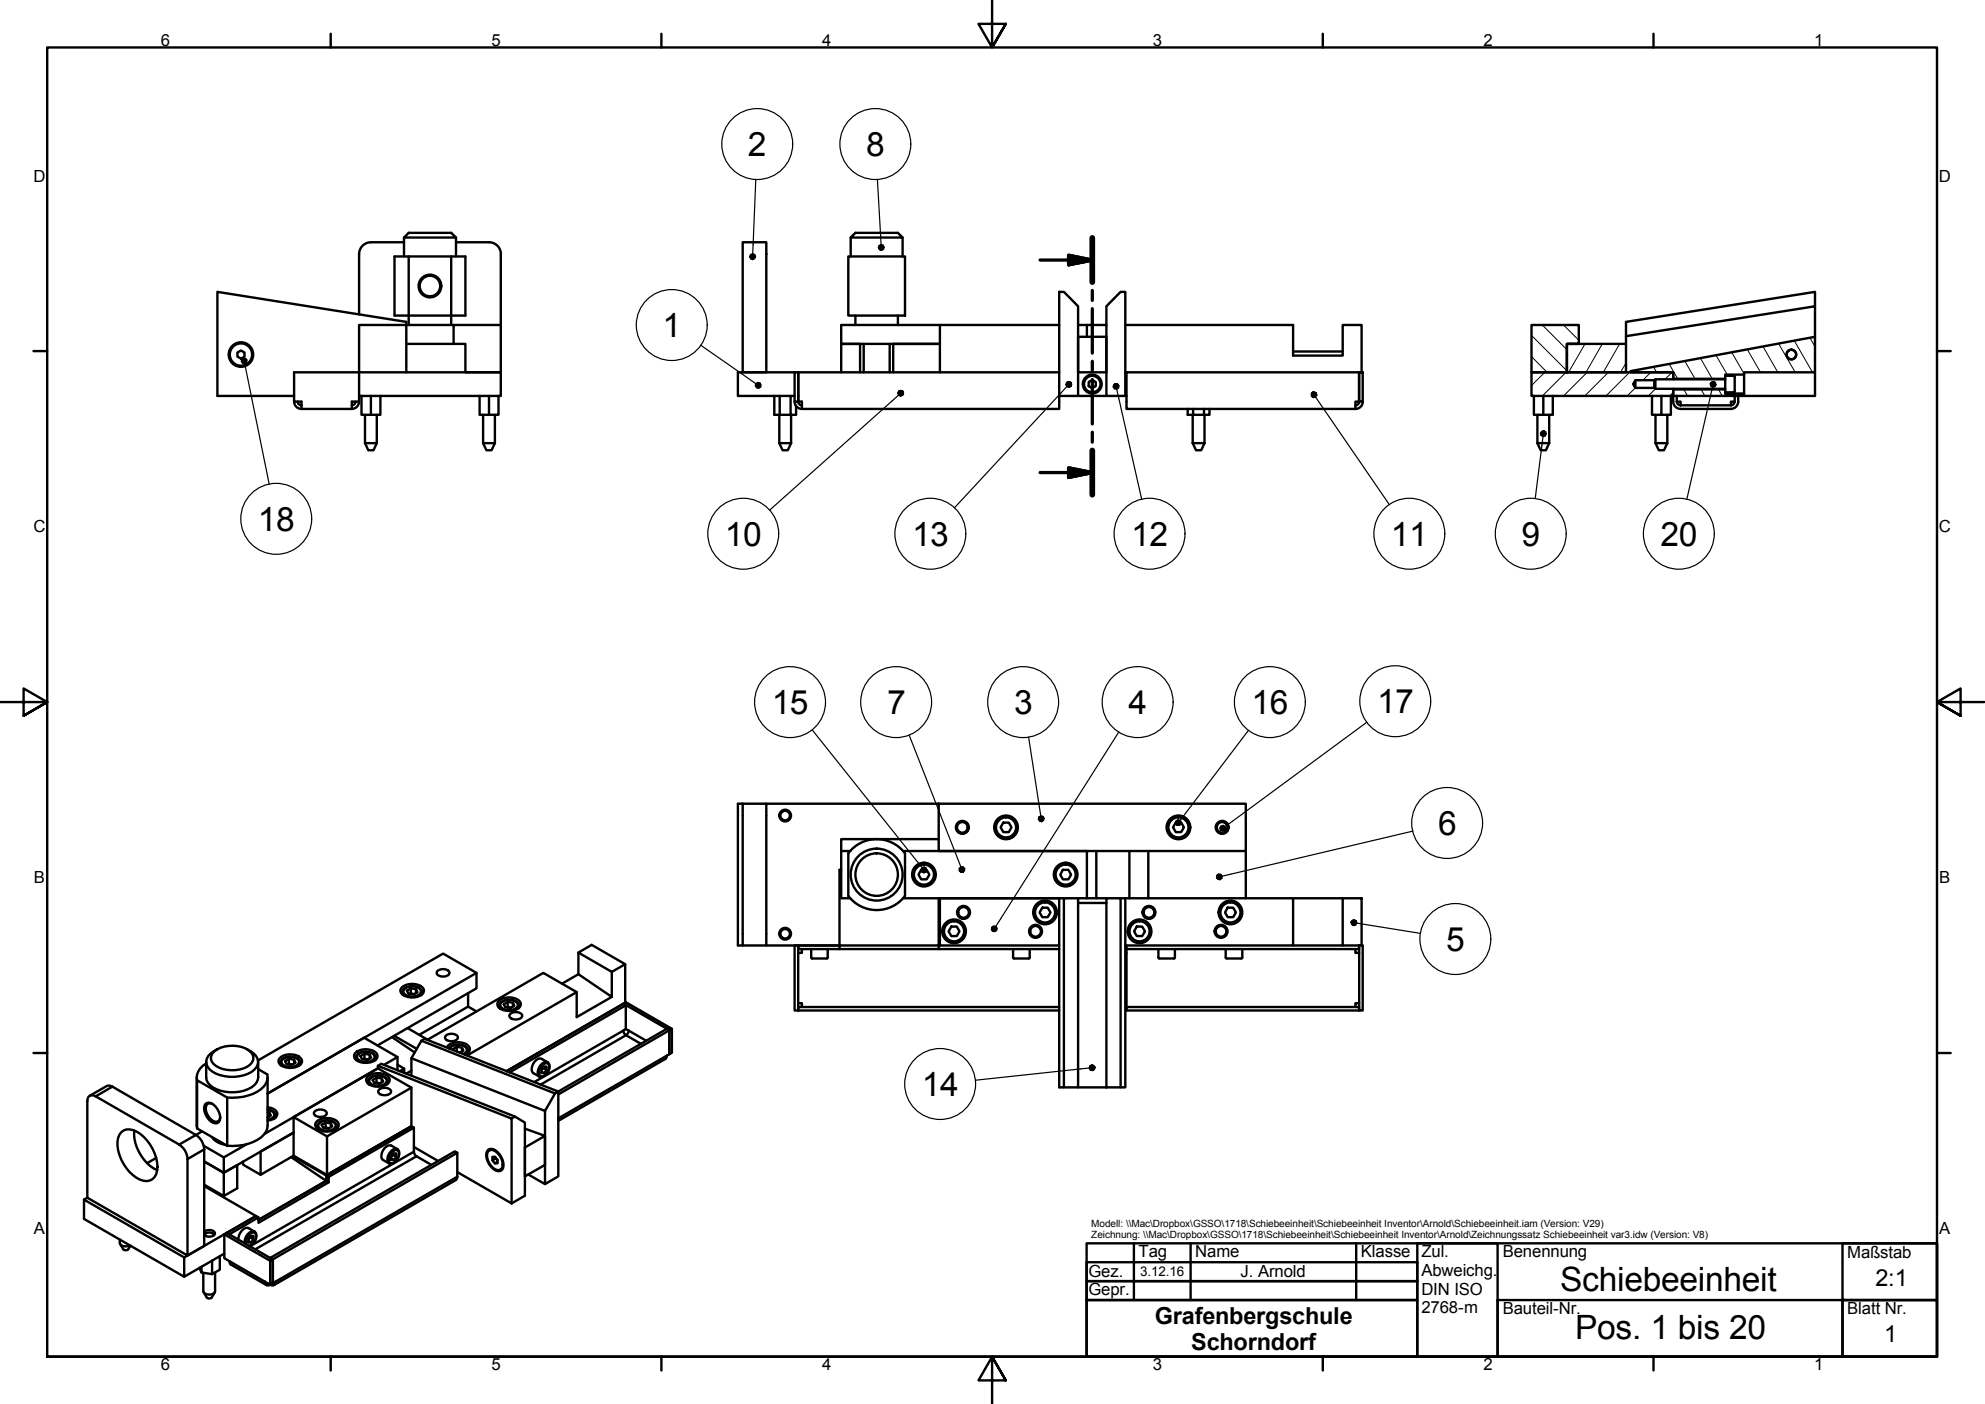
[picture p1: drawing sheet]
<svg xmlns="http://www.w3.org/2000/svg" width="420mm" height="297mm" viewBox="0 0 420 297" stroke-linecap="round" stroke-linejoin="round" font-family="sans-serif">
<!-- layer: Schraffur -->
<g fill="none" stroke="#000" stroke-width=".21">
<path d="M324.2 75.4l3.3 3.4M324.2 71l7.5 7.5M326.5 68.8l5.2 5.2M327 78.8l-2.8 2.8M330.9 68.8l3.3 3.2M331.5 78.8l-5 5M331.8 72.8l-.1 .2M335.5 72.8l-3.5 6M336 78.8l-5 5M339.2 72.8l-3.5 6M340.4 78.8l-5 5M342.8 72.8l-3.4 6"/>
<path d="M344.2 76.8l-1.2 2M344.9 78.8l-5 5M346.7 78.2l.3 .6M349.4 78.8l-1.7 1.6M350 77.6l.6 1.2M353.3 77l1.8 3.1M353.9 78.8l-1.5 1.4M356.6 76.4l2.2 3.7M359.9 75.8l2.5 4.3M363.2 75.1l2.4 4.2M366.5 74.5l2.7 4.6M369.8 73.9l2.8 4.9"/>
<path d="M373.2 73.3l3.1 5.5M376.5 72.7l3.5 6.1M379.8 72.1l3.8 6.7M383.1 71.5l1.1 1.8M346.2 82l-1.8 1.8M350.4 82.3l-1.5 1.5M354.2 83l-.8 .8M356.4 82.4l.8 1.4M360.1 82.4l.8 1.4M363.7 82.4l.8 1.4M367.9 83.3l.3 .5"/>
</g>
<!-- layer: Sichtbare Kanten(DIN) -->
<g fill="none" stroke="#000" stroke-width=".51">
<path d="M85.5 50.3v4M85.5 51.3h-7a2.51 2.51 0 0 0-2.5 2.5v12.7M85.5 50.3l1-1h9l1 1zM86.5 54.3h-3v12.5h3v2M86.5 54.3h9v12.5h-9zM95.5 54.3h3v12.5h-3M96.5 51.3h7a2.51 2.51 0 0 1 2.5 2.5M96.5 50.3v4M106 53.7v15.1M157.2 51.3h5v27.5h-5zM179.6 54.3h12v12.5h-12zM180.1 50.3l1-1h9l1 1z"/>
<path d="M180.1 50.3v4M191.1 50.3v4M50.2 74.6l.8-.4 .8 .4v.8l-.8 .5-.8-.5zM76 68.8h10v10h-10zM86 68.8v-.7l-40-6.3v22h16.3M86 68.8h10M86 72.8h10M86 78.8h20v5h-30M95.5 66.8v2M96 68.8h10v10h-7.5v-6h-2.5zM168.2 78.8h-12v5h12M168.2 78.8h.8v6.2h-.8z"/>
<path d="M169 78.8h55.2M169 78.8v6.2h.7v1.5M178.1 78.8v-6h4v6M181.1 66.8v2M182.8 72.8v6M188.3 72.8v6M190.1 66.8v2M198.9 68.8h-20.8v4h20.8h-9.8v6M224.2 68.8h-25.3v10M228.2 71.3h6v7.5h-6zM228.2 68.8h6M230.1 68.8v2.5"/>
<path d="M237.2 61.8h1v22h-4v-19zM238.2 68.8h35.5v6.4h10.5v-6.4h4v10M238.2 78.8h.2M273.7 74.4h10.5M287.7 78.8v6.2h-.8v1.5M287.7 78.8h-49.3v7.7h48.5M287.7 78.8h.1M287.7 78.8h.7v6.2h-.7zM324.2 68.8h10v4h-2.5v6h12.5v-6h-12.5v6h-7.5zM344.2 71.1v1.7M365.2 79.5h1.8l.2 .2-.1 3.2-1.9 .1M365.2 79.5v-.2h4v-.5h15v-7.5l-39 7.2v.3h9v1.3h11"/>
<path d="M365.2 79.5v3.5M369.2 79.3v4M384.2 64.8l-40 6.3v-3l40-6.3v9.5M384.2 78.8v5h-15M62.3 85a1.56 1.56 0 0 0 1.5 1.5M63 85a.79 .79 0 0 0 .8 .8M63.8 86.5v-1.5h-1.5v-6.2h13.7v6.2h-1.5v1.5M63.8 86.5h10.7M75.2 85a.79 .79 0 0 1-.7 .8M76 85a1.56 1.56 0 0 1-1.5 1.5M76.5 83.8v4h2M77.3 93.8l.7 1.5h1.1l.7-1.5"/>
<path d="M77.3 93.8h2.5M77.3 87.8v6M78.5 83.8v4h2v-4M79.8 87.8v6M101.5 83.8v4h2M102.3 93.8l.7 1.5h1.1l.7-1.5M102.3 93.8h2.5M102.3 87.8v6M103.5 83.8v4h2v-4M104.8 87.8v6M163.9 83.8v4h1.1M165 93.8l.7 1.5h1.1l.6-1.5"/>
<path d="M165 93.8h2.4M165 87.8v6M165 83.8v4h2.3M167.3 83.8v4h1.2v-1.9M167.4 87.8v6M168.2 85l.1 .5a1.56 1.56 0 0 0 1.4 1M169 85a.79 .79 0 0 0 .7 .8M169 83.8h.1M224.2 83.8h4v-19l-3-3h-1v24.7h-54.5M228.2 83.8h6M230.4 80.8l.8-.4 .7 .4v.9l-.7 .4-.8-.4zM238.2 83.8h.2"/>
<path d="M251.4 86.5v1.3h1.1M252.5 93.8l.7 1.5h1.1l.7-1.5M252.5 93.8h2.5M252.5 87.8v6M252.5 86.5v1.3h2.3M254.8 86.5v1.3h1.2v-1.3M255 87.8v6M287.7 85a.79 .79 0 0 1-.8 .8M288.5 85l-.1 .5a1.56 1.56 0 0 1-1.5 1M324.7 83.8v4h2v-4M325.4 93.8l.7 1.5h1.1l.7-1.5M325.4 93.8h2.5"/>
<path d="M325.4 87.8v6M327.9 87.8v6M328.7 83.8v4h-2M346.2 80.4v1.7M349.7 83.8v4h2v-4M350.2 80.4h-4l-.5 .9 .5 .8h4M350.4 80.2l-.2 .3v1.5l.2 .3M350.4 80.2v2.1M350.4 82.3h14.8M350.4 93.8l.7 1.5h1.1l.7-1.5M350.4 93.8h2.5M350.4 87.8v6"/>
<path d="M352.9 87.8v6M353.7 83.8v4h-2M354.2 80.2v-1.4h-30v5h30v-1.5M354.2 83.8a2.14 2.14 0 0 0 1 2.6l11.2 .1M354.9 85h.8v.8M354.9 85a.79 .79 0 0 0 .8 .8M354.9 83.8v1.2M365.2 80.2h-14.8M365.2 82.4h-11v1.4h15v-.5h-4v-.3M367.2 85a.79 .79 0 0 1-.8 .8M367.2 83.8v1.2h-.8v.8h-10.7M367.9 83.8a2.14 2.14 0 0 1-1 2.6l-.5 .1"/>
<path d="M157.2 170h5v30h-5zM157.2 170h-1v30h1M162.2 170h36.5M180.1 179.9a7.5 7.5 0 0 1 11.5 .6v9a7.5 7.5 0 0 1-12 0v-9zM198.7 170h65v10.1h-65zM198.7 177.5h-20.6v2.6M212.4 174h1.1l.6 1-.6 1.1h-1.1l-.6-1.1zM248.9 174h1.1l.6 1-.6 1.1h-1.1l-.6-1.1zM178.1 180.1v9.9h1.9M178.1 180.1h1.9M178.1 184h-.4v16h21v-10M191.2 180.1h38.9v9.9h-4.9v40h-1v-40h-25.3v10h25.3"/>
<path d="M191.2 190h34M195 184h1.1l.6 1-.6 1h-1.1l-.6-1zM201.4 196h1.1l.6 1-.6 1h-1.1l-.6-1zM220.6 192h1.2l.6 1-.6 1h-1.2l-.6-1zM225 184h1.1l.6 1-.6 1h-1.1l-.6-1zM228.2 190v40h-3M228.2 191h6M230.1 190h2M232.1 180.1v9.9h2.1M237.2 190h1v40h-1M238.2 190h35.5v10h-35.5M239.1 180.1v9.9"/>
<path d="M240.6 196h1.2l.6 1-.6 1h-1.2l-.5-1zM243.1 180.1v9.9M259.9 192h1.1l.6 1-.6 1h-1.1l-.6-1zM263.7 180.1v9.9M273.7 190h10.5M284.2 190h4v10h-4zM83 219.4l4.8 3.3M83.4 219.1l4.8 2.8M85 209a3.4 3.4 0 0 1 4.7 .3 1.68 1.68 0 0 1-2 1.7 2.65 2.65 0 0 1-2.9-1.3zM85.1 210.4a1.9 1.9 0 0 1 2.5-1.8 1.6 1.6 0 0 1 1.8 1.8M86.1 209.6l.9-.5 1.1 .2 .3 .6-.9 .5-1.1-.2zM86.3 217.5l4.2 2.5 24.5-14.2 7.1 4.1-23.3 13.4"/>
<path d="M87 210.1l-.2 .2M87 209.1v1M87 210.1l.7 .2M88.1 209.3v.8M92.6 205.4a1.76 1.76 0 0 1 2.6 .4 1.62 1.62 0 0 1-2.7 .2zM94.5 219a1.85 1.85 0 0 1 2.4 .3 1.28 1.28 0 0 1-1.9 .9l-.7-.4-.1-.3zM99.1 210.1v2.9l-10.3 5.9M99.1 213l1.8 1M100.9 205.8l-44.3 25.6 20.5-11.9 7 4.1-2.8 1.7M105.6 213.2a1.9 1.9 0 0 1 2.5-1.7 1.6 1.6 0 0 1 1.8 1.7M105.7 211.7a3.5 3.5 0 0 1 4.4 .2 1.17 1.17 0 0 1-1 1.8 3.3 3.3 0 0 1-3.8-.9l.1-.8zM106.6 212.5l.9-.5 1.1 .1 .3 .7-.8 .5-1.2-.2z"/>
<path d="M107.5 213l-.2 .1M107.5 212v1M107.5 213l.7 .2M108.1 214.4a1.83 1.83 0 0 1 2.4 .3 1.28 1.28 0 0 1-1.9 .9l-.7-.4v-.5zM108.6 212.1v.9M122.1 209.9v5.3l7.4-4.3M122.4 201.5l2.8-1.6 7.1 4.1-2.8 1.6zM122.4 201.5v4.6l7.1 4.8v-5.3M122.4 206.1l-3.4 2M131.9 212.4l.6 .3v5l-.6 .3 .2 .6 .4 .4 .4-.4 .2-.6-.6-.3M132 212.4l.5-.3 9.7 5.6-.5 .3zM132 212.4h.1"/>
<path d="M132.3 204v8.1l-25 14.5 7.7-4.4M132.5 212.7l-24.6 14.2M141.7 218l-23.5 13.5M141.7 218v5M142.2 217.7v5l-.5 .3M162.2 200h15.5v.8h21v-.8h.2M168.2 200v13.8h.8v-13.8M169 212.2h.7v.8M169 200v.8h8.7M169.7 200.8v.8h-.7M171.7 202.6l.2 .2M171.7 200.8v1.8"/>
<path d="M175.2 202.6l-.2 .2h-3.1M175.2 200.8v1.8M198.7 200.8h25.5M214.4 202.6l.3 .2h3.1l.2-.2M214.4 200.8v1.8M218 200.8v1.8M224.2 213h-55.2v.8h55.2M238.4 213h49.3v.8h-49.3zM238.4 200.8v12.2M245.2 202.6l.2 .2M245.2 200.8v1.8M248.7 202.6l-.2 .2h-3.1"/>
<path d="M248.7 200.8v1.8M259.4 202.6l.3 .2h3.1l.2-.2M259.4 200.8v1.8M263 200.8v1.8M273.7 200h10.5M286.9 200.8v.8h.8M287.7 200v.8h-49.3v-.8M287.7 212.2h-.8v.8M287.7 200v13.8h.7v-13.8h-.2M18.7 232.1a1.13 1.13 0 0 1 1.6-.1l17.6 10.2a3.8 3.8 0 0 1 1.8 3v20.4l-21.2-12.2v-20.4zM19 231.8l3.5-2 .8-.1 18.2 10.4M25.7 239.6a3 3 0 0 1 4 .3 9.2 9.2 0 0 1 3.6 7.8 2.37 2.37 0 0 1-3.6 1.9 8.8 8.8 0 0 1-4.7-8.9z"/>
<path d="M28.4 239.2a9 9 0 0 0 4.9 8.4M41.6 227.9l.1 10.8M41.7 228.5l6.4 3.7v10.2l-6.4-3.7zM42.8 239.4l-1.3 .7M43.5 233.6a1.2 1.2 0 0 1 1.6 .1 3.2 3.2 0 0 1 1.2 3.7 1.2 1.2 0 0 1-1.6-.1 3.2 3.2 0 0 1-1.2-3.7zM43.6 224.6v3.3a3.5 3.5 0 0 0 3.1 2.9 8.1 8.1 0 0 0 7.1-1.2l.5-.5 .4-1.2v-3.3M43.6 225a3.4 3.4 0 0 0-1.9 3.5M45 233.6a1 1 0 0 0-1.2 .1 1 1 0 0 0-.2 1.2 2.73 2.73 0 0 0 2.4 2.4l.3-.2 .3-.7M45.4 222.4a6.5 6.5 0 0 1 7.7 .3 1.87 1.87 0 0 1-.8 3 6.7 6.7 0 0 1-7.2-.7 1.71 1.71 0 0 1 .3-2.6zM46 222a3.7 3.7 0 0 0-2.4 2.6 3.4 3.4 0 0 0 3.1 2.9 8.1 8.1 0 0 0 7.2-1.2 2.27 2.27 0 0 0-.9-3.9l-.7-.4M54.7 226.2l1.9 1.1a3.5 3.5 0 0 1-2.2 3.7 11 11 0 0 1-6.3 1.2M56 239.9l24-13.9v-.5l28.3 11.2v17.9"/>
<path d="M56.6 236.4h.1M56.6 234.3a2.07 2.07 0 0 1 2.1 1.4 1.87 1.87 0 0 1-2.1 1.4M56.6 227.9v10.2a4.2 4.2 0 0 1-3 3.5 11.2 11.2 0 0 1-5.5 .8M56.6 234.7a1.6 1.6 0 0 1 1.7 1.7M56.6 235.3l.4 .1 .3 .6-.7 .4M57 235.4v.8M59.2 223.9a3.3 3.3 0 0 1 4.7 .3 1.68 1.68 0 0 1-2 1.7 2.61 2.61 0 0 1-3-1.3zM59.3 225.3a1.6 1.6 0 0 1 1.7-1.8 2.15 2.15 0 0 1 2.6 1.4v.4M60.3 224.5l.8-.5 1.2 .2 .2 .6-.8 .5-1.1-.2zM61.1 225l-.1 .2M61.1 224v1M61.1 225l.8 .2"/>
<path d="M62.1 236.3l7.1 4.1M62.3 224.2v.8M66.7 235a1.82 1.82 0 0 1 2.4 .3 .81 .81 0 0 1-.9 1 1.55 1.55 0 0 1-1.8-.8zM67.1 238.7a1.68 1.68 0 0 1 2.1-1.7 1.74 1.74 0 0 1 2.1 1.7M67.1 237.2a3.6 3.6 0 0 1 4.4 .2 1.17 1.17 0 0 1-.9 1.8 3.3 3.3 0 0 1-3.8-.9v-.8zM68.1 238l.8-.5 1.1 .2 .3 .6-.8 .5-1.1-.2zM68.9 238.5l-.2 .2M68.9 237.5v1M68.9 238.5l.8 .2M70 237.7v.8M75.2 222.7a3.5 3.5 0 0 1 4.5 .1 1.12 1.12 0 0 1-.8 1.8 3.5 3.5 0 0 1-3.9-.7v-.8zM75.3 224.2a1.7 1.7 0 0 1 2.1-1.7 1.74 1.74 0 0 1 2.1 1.7"/>
<path d="M76.3 223.4l.8-.4 1.2 .1 .2 .7-.8 .4-1.1-.1zM77.1 224l-.1 .1M77.1 223v1M77.1 224l.8 .2M77.9 229.2a1.9 1.9 0 0 1 2.5-1.7 1.6 1.6 0 0 1 1.7 1.7M77.9 227.7a3.5 3.5 0 0 1 4.4 .3 1.14 1.14 0 0 1-.9 1.7 3.3 3.3 0 0 1-3.8-.9l-.1-.4zM78.3 223.1v.9M78.9 228.5l.8-.5 1.1 .2 .3 .6-.8 .5-1.1-.2zM79.7 229l-.2 .2M79.7 228v1M79.7 229l.8 .2M79.9 221.2l21-12.1v-3.3l-7.1-4.1-39.2 22.7"/>
<path d="M80 225.5l.7-.4 28.3 11.1 2.1 1.3v15.5l-2.8 1.6M80.3 230.4a1.85 1.85 0 0 1 2.5 .3 1.28 1.28 0 0 1-1.9 1l-.5-.2-.4-.5zM80.8 228.2v.8M84.1 223.6v2.8M84.1 225.3l1.5 .8v.9M85.6 226.1l-1 .5M87.1 230.1l-17.9 10.3v8.2l-7.1-4.1M87.1 238.3l-17.9 10.3M87.1 223.9v3.7M87.1 238.3l-18.1 10.4 18.1-10.4 .5 .3-18 10.4M87.1 226.5l-1.1 .6M87.1 238.3v-8.2l-7.1-4.1-17.9 10.3v8.2"/>
<path d="M87.6 238.6v5.1l.2 .5 .4 .4 3.1 1.9M89.2 220.2l28.3 11.1-2.1 3.7-28.3-11.1zM89.2 220.2l.7-.4 28.3 11.1-.7 .4M94.6 221.6a3.3 3.3 0 0 1 4.7-.2 1.12 1.12 0 0 1-.9 1.7M95 221.8a2.67 2.67 0 0 1 4.1 .2v.7M95.9 222.2v-.3l.8-.4 1.1 .1 .3 .7-.8 .4M96.7 221.5v.9M97.2 222.6l.2 .1M97.8 221.6v.8M109 236.2l-.7 .5M111.1 238.8l4.3 1.5-4.3 2.5v6.1l4.3-2.4v-6.2M113.2 224.6a1.23 1.23 0 0 1 1.4-.6l1.3 .7a1.89 1.89 0 0 1-.5 2.8l-.5 .3h-.5l-1.5-.8a1.84 1.84 0 0 1 .3-2.4z"/>
<path d="M114.6 226.7l.6 .3M115 225.9v.1M115 226l-.4 .3M115 226l.7 .4M115.2 225.6l.5 .1v.7l-.5 .6h-.6v-.7zM115.4 235v15.5l2.8-1.6v-18l22.9-13.2 .6 .3v5l-.6 .4-.1 .5-22.8 13.2M228.2 230h9v-40h-3v40M18.5 253.4l-.7 .4M33.1 245l-2 1.1M41.5 240.1a3.8 3.8 0 0 1 1.7 3.1v20.4l-3.5 2M43.2 250.9l11 6.4-15.2 8.7v4.1l8.5-4.9M43.2 250.6l4.2 2.4 2.8-1.6v-4.9l-2.8 1.6v4.9"/>
<path d="M44.9 240.5a4 4 0 0 0 2.9 1.7M47.4 244.9v3.2l-4.2-2.4 4.2 2.4 14.7-8.5-6.9 4v4.9l-3.8-2.1v-.6M52.2 242.1l-4.8 2.8-4.3-2.5M54.7 257.6l-6.1 3.5M62 244.6l7 4.1v1.1l-14.3 8.3 14.3-8.3-7.4-5M62.1 244.5l-6.9 4M69 248.7l.6 .3v1.1l-.6-.3zM69.6 250.1l-14.9 8.6v-1.1l-.5-.3-6.2 3.5 .6 .3M81.4 242.9a1.27 1.27 0 0 1 1.4-.5l1.3 .7a1.88 1.88 0 0 1-.6 2.8l-.4 .3h-.5l-1.5-.8a1.84 1.84 0 0 1 .3-2.5zM82.8 245.1l.6 .3M83.2 244.2v.2M83.2 244.4l-.4 .3"/>
<path d="M83.2 244.4l.7 .4M83.4 244h.5v.8l-.5 .6h-.6v-.7zM87.6 242.7l5.1 2.9M96.8 248l11.5 6.6M96.8 243.9l-.5-.3-39.1 22.5M103.3 243.6a1.36 1.36 0 0 1 2.1 .5 2.84 2.84 0 0 1 .8 3.2 1.36 1.36 0 0 1-2.1-.5 2.85 2.85 0 0 1-.8-3.2zM103.4 243.2a2.28 2.28 0 0 1 2.7 1.6 2.09 2.09 0 0 1-.2 2.9 2.69 2.69 0 0 1-2.6-1.9 2.24 2.24 0 0 1 .1-2.6zM103.7 243.3l-.1 .1M104.2 245.5v-.7l.6-.1 .5 .7v.7h-.5l.5-.3M104.9 245.1l.4 .4M104.9 245.1l-.7 .4 .6 .6M104.9 244.9v.2"/>
<path d="M106.1 247.4l-.2 .1M111.8 248.5l3.6 2M25.4 262.3v.7a1.52 1.52 0 0 0 2.1 .5M25.4 263.2l.7 1.1 .4 .2 .5-.1 .6-.8M39 266l-21.2-12.2v4.1l21.2 12.2M42.7 268v1.2l-.5-.9M42.7 269.2l2.2 .4M43.1 273.4l.7 1.1 .4 .2 .6-.2 .7-1.1M43.2 260.6a1.62 1.62 0 0 1 2.3 .2 1.23 1.23 0 0 1-1.9 .7l-.4-.2M43.3 261.4a1.15 1.15 0 0 1 2 0M43.6 260.9l-.2 .1M45 260.9l.1 .1"/>
<path d="M45.5 269.2v4a1.44 1.44 0 0 1-2.5 0v-3.9M46.5 265.8v2.8l-1.6 1v-2.9M47.5 261.1v5.1l1.1 .6v.4l.3 .4 7.5 4.3M47.5 261.1l9.7 5.6 .5-.2v5l-.5 .3-1.1-.6a.68 .68 0 0 0 .3 .7 .68 .68 0 0 0 .8-.1M47.5 261.1l.5-.3 9.7 5.7M48.6 261.1v.1M50.5 262.3a2.49 2.49 0 0 1 1.8-2.6l1.6 .9a1.87 1.87 0 0 1-.7 2.8l-.3 .2M52.6 262.6l.5 .3M52.9 261.7l.1 .1M53 261.8l.7 .4M53 261.8l-.4 .4M53.1 261.5h.6v.7l-.6 .7-.5-.1v-.7z"/>
<path d="M57.2 266.7v5.1M57.2 266.2l.6 .2-.1 5.1M57.8 271.5l.5-.3a.67 .67 0 0 1-.3 .7 .67 .67 0 0 1-.8-.1M57.8 266.4l39-22.5v5l-.3 .8-38.5 22.2"/>
<circle cx="51" cy="75" r="2.36"/>
<circle cx="51" cy="75" r="2.59"/>
<circle cx="91" cy="60.5" r="2.17"/>
<circle cx="91" cy="60.5" r="2.4"/>
<circle cx="379.2" cy="75" r="1.03"/>
<circle cx="379.2" cy="75" r="1.01"/>
<circle cx="231.2" cy="81.3" r="2"/>
<circle cx="231.2" cy="81.3" r="1.75"/>
<circle cx="166.2" cy="172.5" r="1.01"/>
<circle cx="166.2" cy="172.5" r="1.24"/>
<circle cx="203.7" cy="175" r="1.37"/>
<circle cx="203.7" cy="175" r="1.26"/>
<circle cx="203.7" cy="175" r="1.13"/>
<circle cx="212.9" cy="175" r="2.51"/>
<circle cx="212.9" cy="175" r="2.13"/>
<circle cx="249.4" cy="175" r="2.51"/>
<circle cx="249.4" cy="175" r="2.13"/>
<circle cx="258.7" cy="175" r="1.37"/>
<circle cx="258.7" cy="175" r="1.26"/>
<circle cx="258.7" cy="175" r="1.13"/>
<circle cx="166.2" cy="197.5" r="1.01"/>
<circle cx="166.2" cy="197.5" r="1.24"/>
<circle cx="185.6" cy="185" r="5.5"/>
<circle cx="185.6" cy="185" r="4.5"/>
<circle cx="195.6" cy="185" r="2.51"/>
<circle cx="195.6" cy="185" r="2.13"/>
<circle cx="201.9" cy="197" r="2.13"/>
<circle cx="201.9" cy="197" r="2.51"/>
<circle cx="204" cy="193" r="1.13"/>
<circle cx="204" cy="193" r="1.26"/>
<circle cx="204" cy="193" r="1.37"/>
<circle cx="219.2" cy="197" r="1.13"/>
<circle cx="219.2" cy="197" r="1.26"/>
<circle cx="219.2" cy="197" r="1.37"/>
<circle cx="221.2" cy="193" r="2.13"/>
<circle cx="221.2" cy="193" r="2.51"/>
<circle cx="225.6" cy="185" r="2.51"/>
<circle cx="225.6" cy="185" r="2.13"/>
<circle cx="241.2" cy="197" r="2.13"/>
<circle cx="241.2" cy="197" r="2.51"/>
<circle cx="243.2" cy="193" r="1.13"/>
<circle cx="243.2" cy="193" r="1.26"/>
<circle cx="243.2" cy="193" r="1.37"/>
<circle cx="258.5" cy="197" r="1.13"/>
<circle cx="258.5" cy="197" r="1.26"/>
<circle cx="258.5" cy="197" r="1.37"/>
<circle cx="260.4" cy="193" r="2.13"/>
<circle cx="260.4" cy="193" r="2.51"/>
</g>
<!-- layer: Sichtbare tangentiale Kanten(DIN) -->
<g fill="none" stroke="#000" stroke-width=".51">
<path d="M85.1 210l.3 .6M85.6 209.3a2.43 2.43 0 0 1 3.5 .3 1.04 1.04 0 0 1-1 1.1 2.31 2.31 0 0 1-2.7-.8zM89.4 210l-.3 .6M105.6 212.8l.3 .6M106.1 212.1a2.43 2.43 0 0 1 3.5 .4 1.61 1.61 0 0 1-2.1 1.2 1.42 1.42 0 0 1-1.6-1.2zM109.9 212.8l-.3 .6M131.9 218l-18.8 10.9M133.1 218l3.7 2.2M23.8 229.9l-3.5 2.1M56.6 234.8a1.34 1.34 0 0 1 1.5 1.2 1.62 1.62 0 0 1-1.5 .9M58.3 236l-.2 .7M59.3 224.9l.3 .6"/>
<path d="M59.8 224.2a2.43 2.43 0 0 1 3.5 .3 1.61 1.61 0 0 1-2.1 1.2 1.42 1.42 0 0 1-1.6-1.2zM63.6 224.9l-.3 .6M67.1 238.3l.3 .6M67.5 237.6a2.45 2.45 0 0 1 3.6 .4 1.61 1.61 0 0 1-2.2 1.2 1.42 1.42 0 0 1-1.5-1.2zM71.3 238.3l-.2 .6M75.3 223.8l.3 .6M75.8 223.1a2.45 2.45 0 0 1 3.5 .3 1.61 1.61 0 0 1-2.2 1.3 1.42 1.42 0 0 1-1.5-1.3zM77.9 228.8l.2 .7M78.3 228.1a2.43 2.43 0 0 1 3.6 .4 1.61 1.61 0 0 1-2.2 1.2 1.42 1.42 0 0 1-1.6-1.2zM79.5 223.8l-.2 .6M82.1 228.8l-.2 .7M95.1 221.9a2.48 2.48 0 0 1 3.6-.2 .88 .88 0 0 1-.6 1.3"/>
<path d="M99.1 222.3l-.3 .6M115 225.2l.7-.3a.85 .85 0 0 1 .5 1.3 1.61 1.61 0 0 1-1.9 1.4 1.88 1.88 0 0 1 .7-2.4zM115.9 224.7a1.93 1.93 0 0 0-2.1 2v.5l.4 .6M135.7 220.8l-3.2-1.8-18.1 10.5M141.1 223.4l-22.9 13.2M41.5 240.1l-3.6 2.1M43.2 243.2l-3.5 2M82.8 243.9a.95 .95 0 0 1 1.6-.2 2.08 2.08 0 0 1-1.6 2.4l-.3-.1a1.55 1.55 0 0 1 .3-2.1zM84.1 243.1a1.8 1.8 0 0 0-2 1.5 1.28 1.28 0 0 0 .2 1.5M87.6 243.7l-34.7 20M88.2 244.6l-34.2 19.7M96.8 248.9l-38.5 22.3"/>
<path d="M48.6 266.8l7.5 4.4M52.1 263.2a2.1 2.1 0 0 1 1.5-2.5l.3 .1a1.82 1.82 0 0 1-.8 2.6l-.4 .2M53.9 260.6a1.91 1.91 0 0 0-2.1 2v.4M56.7 271.5l-.4 .2"/>
</g>
<!-- layer: Schnittansichtslinien(DIN) -->
<path d="M220.2 55h11M226.2 54l5 1-5 1zM231.2 50.3v9.4M231.2 61.5v2M231.2 65.3v9.4M231.2 76.4v2.2M220.2 100h11M226.2 99l5 1-5 1zM231.2 80.3v9.4M231.2 91.4v2.1M231.2 95.3v9.4" fill="none" stroke="#000" stroke-width=".7"/>
<path d="M231.2 50.3v9.4M231.2 95.3v9.4" fill="none" stroke="#000" stroke-width="1.2"/>
<path d="M226.2 56l5-1zM226.2 54l5 1-5 1zM226.2 101l5-1zM226.2 99l5 1-5 1z" fill="#000" stroke="#000" stroke-width=".7"/>
<!-- layer: Skizziergeometrie(DIN) -->
<g fill="none" stroke="#000" stroke-width=".51">
<path d="M70 7.1v2.9M140 7.1v2.9M210 0v10l-2.9-5h5.8l-2.9 5 2.9-5M280 7.1v2.9M350 7.1v2.9M7.1 74.3h2.9M410 74.3h2.9M0 148.5h10l-5-2.8v5.7l5-2.9-5 2.9M420 148.5h-10l5-2.8v5.7l-5-2.9 5 2.9M7.1 222.8h2.9M410 222.8h2.9M230 267h70v4h-70z"/>
<path d="M230 271h70v4h-70zM230 275h70v12h-70zM230 263h180v24h-180zM240 263v12M252 263v12M287.1 263v12M300 263h17v24h-17zM317 275h73v12h-73zM390 263h20v24h-20v-12h20h-20zM10 287v-277h400v277h-400h400M70 287v2.9M140 287v2.9"/>
<path d="M212.9 292l-2.9-5 2.9 5h-5.8l2.9-5v10M280 287v2.9M350 287v2.9"/>
</g>
<!-- layer: Symbole(DIN) -->
<g fill="none" stroke="#000" stroke-width=".25">
<path d="M160 37.9l-.7 15.8M185.7 37.9l.8 13.8M51.8 76.9l5.2 25.5M148.3 73l11.7 8.2M190.2 83.6l-27.3 24.3M225.8 81.8l-23.8 25.6M236.4 82.4l5.3 23.2M278.5 84l15.6 22.8M326.6 92.4l-1.6 13.1M362.5 81.9l-5.5 23.7M171.9 154.4l23.3 29.1M192.4 155.5l11 27.9"/>
<path d="M217.7 155.9l2.6 16.7M236.8 154.9l-26 41.1M264.3 154.5l-14.5 19.1M289.3 152.8l-30 22.1M299 175.8l-40.3 9.6M287.2 195.3l13.5 2.2M230.5 226l-24.1 2.5"/>
<circle cx="160.3" cy="30.5" r="7.5"/>
<circle cx="185.3" cy="30.5" r="7.5"/>
<circle cx="142.2" cy="68.8" r="7.5"/>
<circle cx="58.5" cy="109.8" r="7.5"/>
<circle cx="157.3" cy="112.9" r="7.5"/>
<circle cx="196.9" cy="112.9" r="7.5"/>
<circle cx="243.3" cy="112.9" r="7.5"/>
<circle cx="298.3" cy="112.9" r="7.5"/>
<circle cx="324" cy="112.9" r="7.5"/>
<circle cx="355.4" cy="112.9" r="7.5"/>
<circle cx="167.2" cy="148.5" r="7.5"/>
<circle cx="189.7" cy="148.5" r="7.5"/>
<circle cx="216.6" cy="148.5" r="7.5"/>
<circle cx="240.8" cy="148.5" r="7.5"/>
<circle cx="268.8" cy="148.5" r="7.5"/>
<circle cx="295.3" cy="148.4" r="7.5"/>
<circle cx="306.3" cy="174.1" r="7.5"/>
<circle cx="308" cy="198.7" r="7.5"/>
<circle cx="199" cy="229.3" r="7.5"/>
</g>
<g fill="#000" stroke="#000" stroke-width=".25">
<path d="M159.3 54.9l.6-.6-.2 .4zM159.8 53.9l.1 .4-.6 .6zM159.3 53.7l.5 .2-.5 1zM158.9 53.8l.4-.1v1.2zM158.9 53.8l.4 1.1-.6-.6zM158.7 54.3l.6 .6-.4-.2zM158.9 54.7l.4 .2zM187.2 52.3l-.2 .5-.4 .2zM186.9 51.9l.3 .4-.6 .7zM186.5 51.7l.4 .2-.3 1.1zM186.1 51.9l.4-.2 .1 1.3zM186.1 51.9l.5 1.1-.7-.6z"/>
<path d="M185.9 52.4l.7 .6-.5-.2zM186.1 52.8l.5 .2zM51.2 76l.4-.3-.5 .8zM51.6 75.7l-.3 1.2-.2-.4zM51.6 75.7l.2 1.2h-.5zM51.6 75.7l.6 1-.4 .2zM51.6 75.7l.7 .5-.1 .5zM51.6 75.7l.4 .1 .3 .4zM51.6 75.7l.4 .1zM160.8 81l.3 .4-.1 .5zM160.4 80.9l.4 .1 .2 .9zM160 81.2l.4-.3 .6 1z"/>
<path d="M160 81.2l1 .7-1.1-.3zM159.9 81.6l1.1 .3-.9 .1zM160.1 82l.9-.1-.4 .2zM160.6 82.1l.4-.2zM190.2 82.7l.5-.1 .4 .2zM190.2 82.7l.9 .1-1.1 .4zM190 83.2l1.1-.4-.9 .8zM190.2 83.6l.9-.8-.5 1zM191.1 82.8v.9l-.5 .1zM191.1 82.8l.2 .4-.2 .5zM191.1 82.8l.2 .4zM225.8 80.9l.4-.2 .5 .2z"/>
<path d="M225.8 80.9h.9l-1.1 .5zM225.6 81.4l1.1-.5-.9 .9zM226.7 80.9l-.4 1.1-.5-.2zM226.7 80.9v.9l-.4 .2zM226.7 80.9l.1 .4-.1 .5zM226.7 80.9l.1 .4zM235.7 81.4l.4-.3-.5 .8zM236.1 81.1l-.2 1.2-.3-.4zM236.1 81.1l.3 1.3-.5-.1zM236.1 81.1l.7 1-.4 .3zM236.1 81.1l.8 .5-.1 .5zM236.1 81.1l.5 .1 .3 .4z"/>
<path d="M236.1 81.1l.5 .1zM277.8 83l-.2 .9-.1-.5zM277.8 83l.2 1.1-.4-.2zM277.8 83l.7 1-.5 .1zM277.8 83l.9 .6-.2 .4zM277.8 83l.8 .1 .1 .5zM277.8 83l.4-.1 .4 .2zM277.8 83l.4-.1zM326.3 91.3l.4-.2-.6 .6zM326.1 91.7l.6-.6-.5 1zM326.7 91.1l-.1 1.3-.4-.3zM326.7 91.1l.4 1.2-.5 .1z"/>
<path d="M326.7 91.1l.6 .7-.2 .5zM326.7 91.1l.5 .3 .1 .4zM326.7 91.1l.5 .3zM362.3 80.8l.5-.1-.8 .5zM362 81.2l.8-.5-.7 .9zM362.8 80.7l-.3 1.2-.4-.3zM362.8 80.7l.1 1.2h-.4zM362.8 80.7l.4 .8-.3 .4zM362.8 80.7l.3 .3 .1 .5zM362.8 80.7l.3 .3zM221 173.1l-.1 .5-.4 .2zM220.7 172.7l.3 .4-.5 .7z"/>
<path d="M220.3 172.6l.4 .1-.2 1.1zM219.9 172.8l.4-.2 .2 1.2zM219.9 172.8l.6 1-.7-.5zM219.8 173.3l.7 .5-.5-.1zM220 173.7l.5 .1zM249.1 174.5l.8-.1-.4 .3zM249.1 174.5l1-.5-.2 .4zM249.8 173.6l.3 .4-1 .5zM249.4 173.4l.4 .2-.7 .9zM248.9 173.7l.5-.3-.3 1.1zM248.9 173.7l.2 .8-.3-.4zM248.8 174.1l.3 .4z"/>
<path d="M258.3 175.6l.9 .1-.5 .2zM258.3 175.6l1.2-.3-.3 .4zM258.3 175.6l1-.7 .2 .4zM258.9 174.6l.4 .3-1 .7zM258.5 174.7l.4-.1-.6 1zM258.5 174.7l-.2 .9-.1-.5zM258.2 175.1l.1 .5zM196 183.6l.2 .5-.3 .4zM195.6 183.4l.4 .2-.1 .9zM195.2 183.5l.4-.1 .3 1.1zM195.2 183.5l.7 1-1-.5zM194.9 184l1 .5-.8-.1z"/>
<path d="M195.1 184.4l.8 .1-.4 .2zM195.5 184.7l.4-.2zM204.2 183.7v.5l-.4 .3zM203.9 183.4l.3 .3-.4 .8zM203.4 183.4h.5l-.1 1.1zM203.4 183.4l.4 1.1-.8-.8zM203 183.7l.8 .8-.8-.3zM203 184.2l.8 .3h-.5zM203.3 184.5h.5zM210.1 197l.9-.2-.4 .3zM210.1 197l1-.6-.1 .4zM210.8 196l.3 .4-1 .6z"/>
<path d="M210.3 195.9l.5 .1-.7 1zM209.9 196.2l.4-.3-.2 1.1zM209.9 196.2l.2 .8-.3-.4zM209.8 196.6l.3 .4zM257.5 185.7l.8 .4-.5-.1zM257.5 185.7l1.1 .1-.3 .3zM257.5 185.7l1.2-.3-.1 .4zM257.5 185.7l.9-.7 .3 .4zM258 184.9l.4 .1-.9 .7zM257.6 185.2l.4-.3-.5 .8zM257.6 185.2l-.1 .5zM286 195.1l.5 .7-.4-.2z"/>
<path d="M286 195.1l1 .6-.5 .1zM286 195.1l1.2 .2-.2 .4zM286 195.1l1.1-.3 .1 .5zM286 195.1l.7-.5 .4 .2zM286.2 194.7l.5-.1-.7 .5zM286.2 194.7l-.2 .4zM231.1 225.3l.4 .1 .3 .4zM230.7 225.5l.4-.2 .7 .5zM230.7 225.5l1.1 .3-1.3 .2zM230.5 226l1.3-.2-1 .6zM230.8 226.4l1-.6-.6 .7zM231.8 225.8l-.2 .5-.4 .2z"/>
<path d="M231.8 225.8l-.2 .5z"/>
</g>
<g font-size="7.1">
<text x="158.3" y="33">2</text>
<text x="183.3" y="33">8</text>
<text x="140.3" y="71.3">1</text>
<text x="54.6" y="112.3">18</text>
<text x="153.4" y="115.4">10</text>
<text x="193" y="115.4">13</text>
<text x="239.4" y="115.4">12</text>
<text x="294.4" y="115.4">11</text>
<text x="322.1" y="115.4">9</text>
<text x="351.5" y="115.4">20</text>
<text x="163.3" y="151.1">15</text>
<text x="187.7" y="151">7</text>
<text x="214.6" y="151.1">3</text>
<text x="238.9" y="151">4</text>
<text x="264.9" y="151.1">16</text>
<text x="291.5" y="150.9">17</text>
<text x="304.4" y="176.6">6</text>
<text x="306.1" y="201.1">5</text>
<text x="195.1" y="231.8">14</text>
<text x="330.3" y="273.2">Schiebeeinheit</text>
<text x="333.4" y="283.3">Pos. 1 bis 20</text>
</g>
<g font-size="5">
<text x="397" y="272.1">2:1</text>
<text x="244.5" y="280.1">Grafenbergschule</text>
<text x="252.2" y="285.6">Schorndorf</text>
<text x="398.8" y="283.9">1</text>
</g>
<g font-size="3.5">
<text x="34" y="9.6">6</text>
<text x="104" y="9.6">5</text>
<text x="174" y="9.6">4</text>
<text x="244" y="9.6">3</text>
<text x="314" y="9.6">2</text>
<text x="384" y="9.6">1</text>
<text x="7.1" y="38.4">D</text>
<text x="410.4" y="38.4">D</text>
<text x="7.1" y="112.7">C</text>
<text x="410.4" y="112.7">C</text>
<text x="7.2" y="186.9">B</text>
<text x="410.5" y="186.9">B</text>
<text x="7.2" y="261.2">A</text>
<text x="410.5" y="261.2">A</text>
<text x="241" y="266">Tag</text>
<text x="253" y="266">Name</text>
<text x="288.1" y="266">Klasse Zul.</text>
<text x="300.9" y="270">Abweichg.</text>
<text x="318.1" y="266">Benennung</text>
<text x="391" y="266.1">Maßstab</text>
<text x="230.4" y="274.1">Gepr.</text>
<text x="230.4" y="270.1">Gez.</text>
<text x="262.6" y="270.2">J. Arnold</text>
<text x="300.9" y="273.9">DIN ISO</text>
<text x="300.9" y="277.8">2768-m</text>
<text x="318.1" y="278">Bauteil-Nr.</text>
<text x="391" y="278">Blatt Nr.</text>
<text x="34" y="289.9">6</text>
<text x="104" y="289.9">5</text>
<text x="174" y="289.9">4</text>
<text x="244" y="289.9">3</text>
<text x="314" y="289.9">2</text>
<text x="384" y="289.9">1</text>
</g>
<text font-size="2.8" x="241.3" y="270.1">3.12.16</text>
<g font-size="2.1">
<text x="231" y="259.6">Modell: \\Mac\Dropbox\GSSO\1718\Schiebeeinheit\Schiebeeinheit Inventor\Arnold\Schiebeeinheit.iam (Version: V29)</text>
<text x="231" y="261.9">Zeichnung: \\Mac\Dropbox\GSSO\1718\Schiebeeinheit\Schiebeeinheit Inventor\Arnold\Zeichnungssatz Schiebeeinheit var3.idw (Version: V8)</text>
</g>
</svg>
